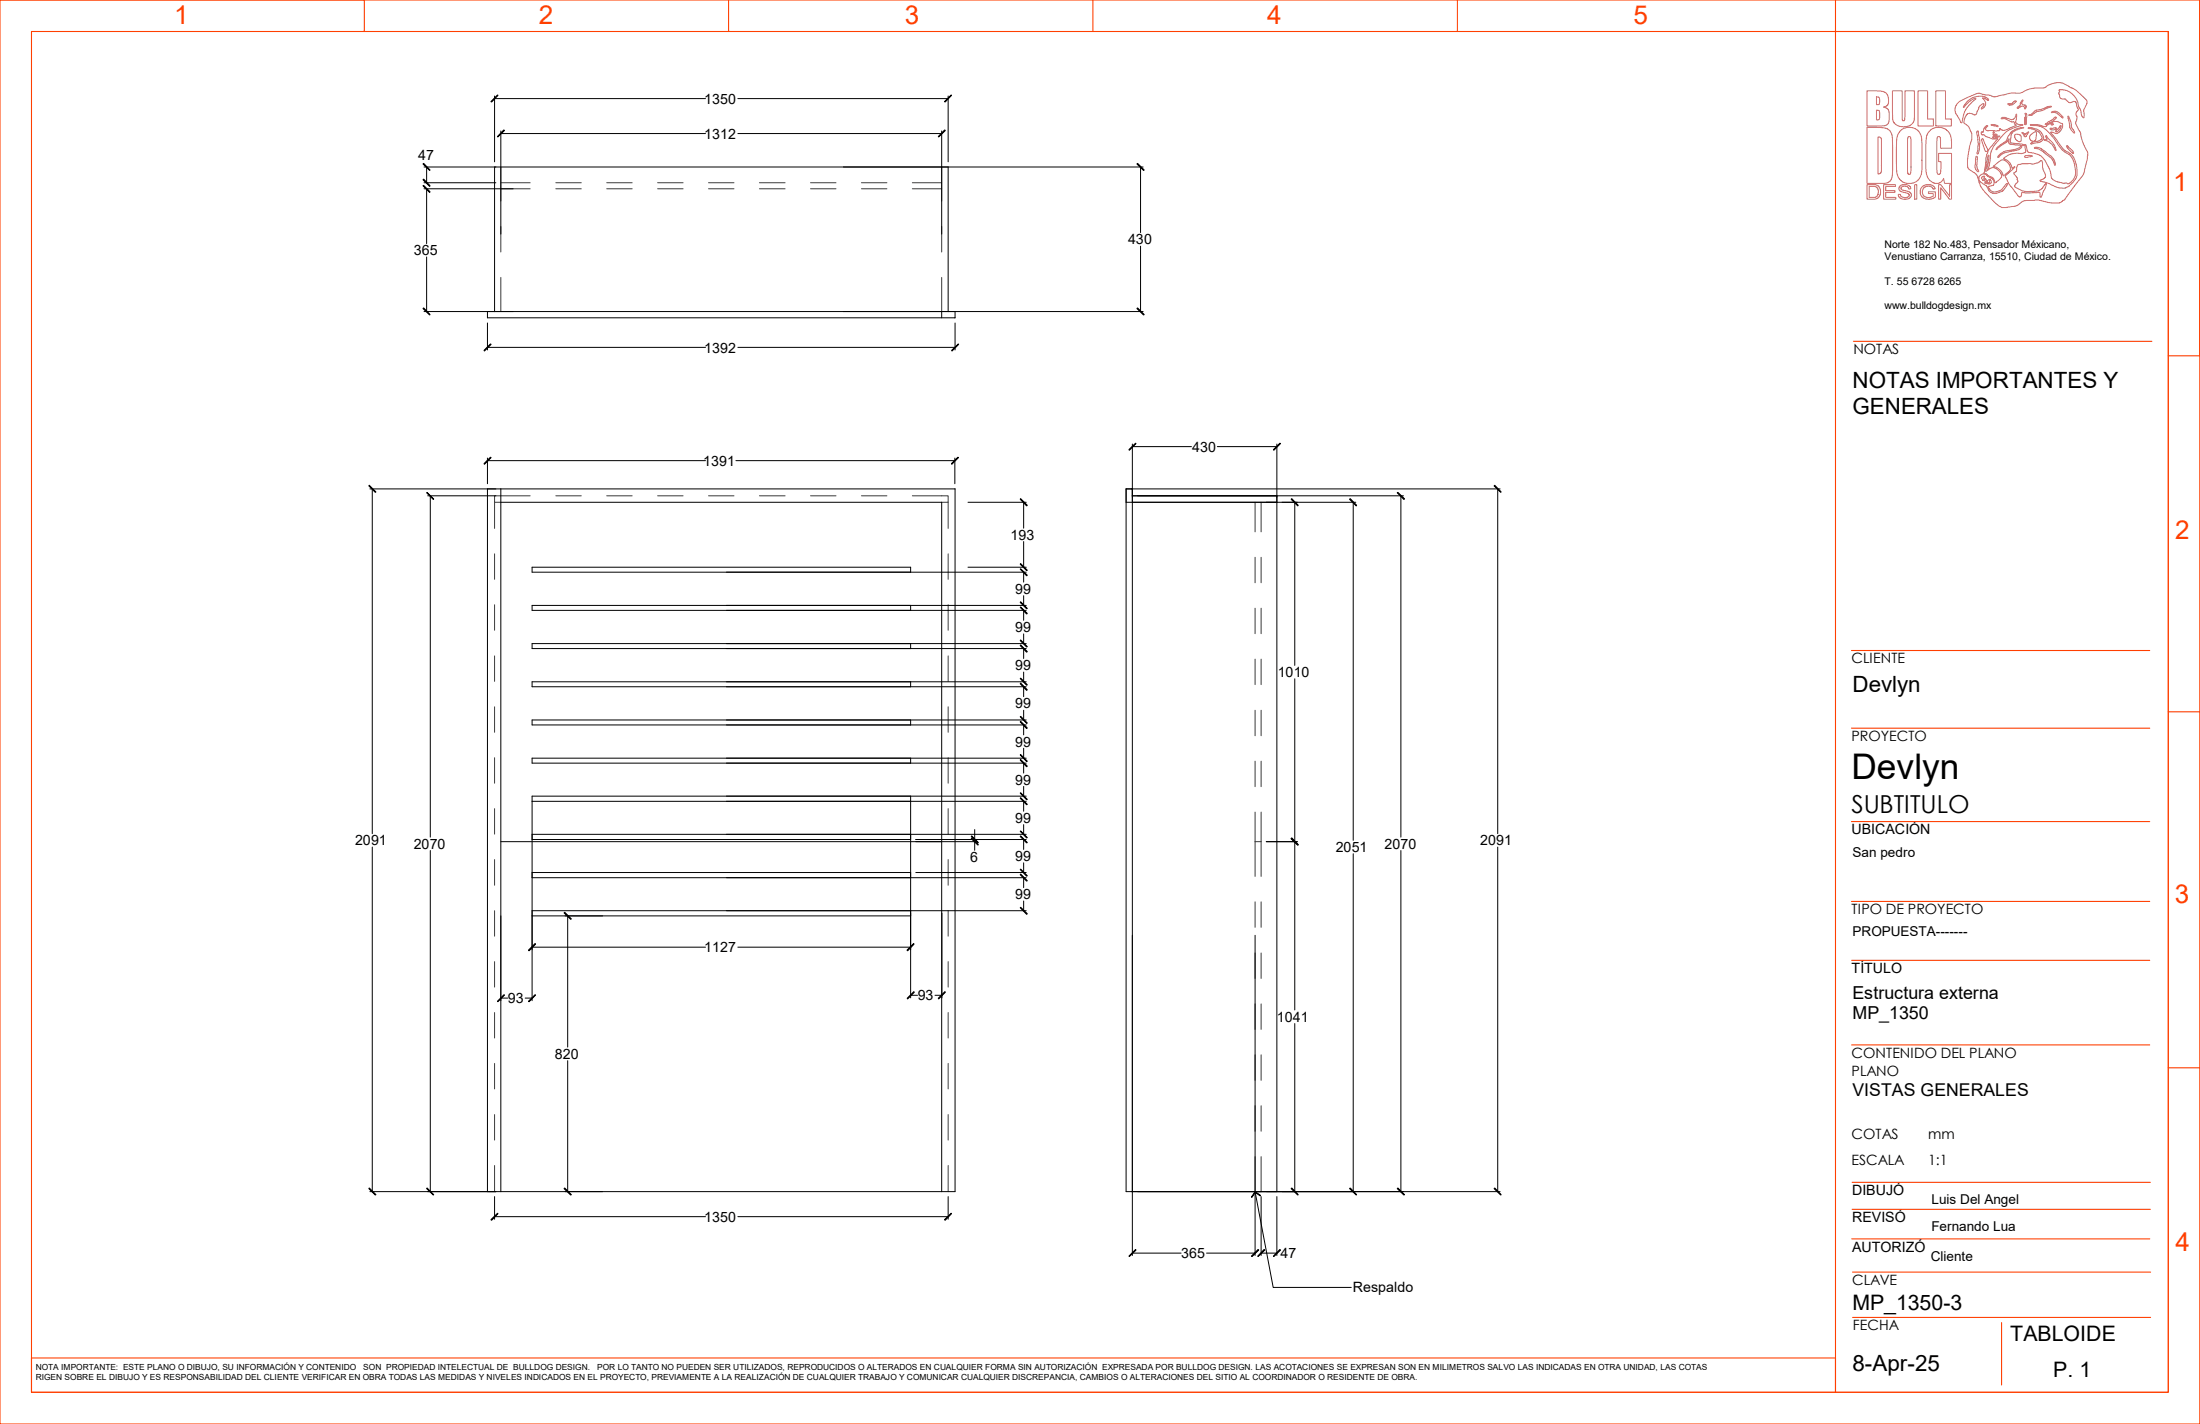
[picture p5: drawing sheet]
<svg xmlns="http://www.w3.org/2000/svg" width="432mm" height="279mm" viewBox="0 0 432 279" stroke-linecap="round" stroke-linejoin="round" font-family="sans-serif">
<g fill="#000" stroke="#000" stroke-width=".2">
<path d="M97.7 18.6v.1l-1.2 1.3-.1-.1z" fill-rule="evenodd"/>
<path d="M83.1 35.1l1.3 1.3-.1 .2-1.3-1.3z" fill-rule="evenodd"/>
<path d="M83 36.4h.1l1.3 1.2-.1 .2z" fill-rule="evenodd"/>
<path d="M83.1 32l1.3 1.4h-.1l-1.3-1.2z" fill-rule="evenodd"/>
<path d="M98.9 25.5l.1 .1-1.3 1.3-.1-.1z" fill-rule="evenodd"/>
<path d="M185.4 25.5l.1 .1-1.3 1.3-.1-.1z" fill-rule="evenodd"/>
<path d="M186.7 18.6l.1 .1-1.3 1.3-.1-.1z" fill-rule="evenodd"/>
<path d="M223.1 32.2l.2-.2 1.3 1.4h-.1z" fill-rule="evenodd"/>
<path d="M83.1 60.4l1.3 1.3-.1 .1-1.3-1.3z" fill-rule="evenodd"/>
<path d="M96.3 67.5l.1 .1-1.3 1.3-.1-.2z" fill-rule="evenodd"/>
<path d="M186.8 68.7l1.3-1.2 .1 .1-1.3 1.3z" fill-rule="evenodd"/>
<path d="M223.1 60.5l.2-.1 1.3 1.3-.1 .1z" fill-rule="evenodd"/>
<path d="M72.5 95.2l1.3 1.3-.1 .1-1.3-1.3z" fill-rule="evenodd"/>
<path d="M83.8 96.6l1.3 1.3-.1 .1-1.3-1.3z" fill-rule="evenodd"/>
<path d="M95 91l1.3-1.3 .1 .1-1.3 1.3z" fill-rule="evenodd"/>
<path d="M186.7 91l1.3-1.3 .1 .1-1.3 1.3z" fill-rule="evenodd"/>
<path d="M200.3 97.8l1.3 1.3-.1 .2-1.3-1.3z" fill-rule="evenodd"/>
<path d="M221.6 88.2l1.3-1.2h.1l-1.3 1.3z" fill-rule="evenodd"/>
<path d="M249.9 88.2l1.3-1.2h.1l-1.3 1.3z" fill-rule="evenodd"/>
<path d="M253.4 98l.1-.2 1.3 1.3-.1 .2z" fill-rule="evenodd"/>
<path d="M264.9 98l.1-.2 1.3 1.3-.1 .2z" fill-rule="evenodd"/>
<path d="M274.2 96.7l.2-.1 1.3 1.3-.2 .1z" fill-rule="evenodd"/>
<path d="M293.2 95.3l.2-.1 1.2 1.3v.1z" fill-rule="evenodd"/>
<path d="M200.3 118.1l1.3 1.3-.1 .1-1.3-1.3z" fill-rule="evenodd"/>
<path d="M200.3 110.6l1.3 1.3-.1 .1-1.3-1.3z" fill-rule="evenodd"/>
<path d="M200.2 111.7l.1-.1 1.3 1.3-.1 .1z" fill-rule="evenodd"/>
<path d="M200.3 125.6l1.3 1.3-.1 .1-1.3-1.3z" fill-rule="evenodd"/>
<path d="M200.3 133.1l1.3 1.3-.1 .1-1.3-1.4z" fill-rule="evenodd"/>
<path d="M200.2 119.2l.1-.1 1.3 1.3-.1 .1z" fill-rule="evenodd"/>
<path d="M200.3 126.5l1.3 1.3-.1 .2-1.3-1.3z" fill-rule="evenodd"/>
<path d="M200.3 134l1.3 1.3-.1 .2-1.3-1.3z" fill-rule="evenodd"/>
<path d="M200.3 140.5l1.3 1.4h-.1l-1.3-1.3z" fill-rule="evenodd"/>
<path d="M200.3 148l1.3 1.4h-.1l-1.3-1.3z" fill-rule="evenodd"/>
<path d="M200.2 155.6l.1-.1 1.3 1.3-.1 .1z" fill-rule="evenodd"/>
<path d="M200.3 141.5l1.3 1.3-.1 .2-1.3-1.4z" fill-rule="evenodd"/>
<path d="M200.3 149l1.3 1.3-.1 .2-1.3-1.4z" fill-rule="evenodd"/>
<path d="M200.3 156.5l1.3 1.3-.1 .1-1.3-1.3z" fill-rule="evenodd"/>
<path d="M190.7 164l1.3 1.3-.1 .1-1.3-1.3z" fill-rule="evenodd"/>
<path d="M190.7 164.4l1.3 1.3-.1 .1-1.3-1.3z" fill-rule="evenodd"/>
<path d="M200.3 163l1.3 1.3-.1 .1-1.3-1.3z" fill-rule="evenodd"/>
<path d="M200.3 170.5l1.3 1.3-.1 .1-1.3-1.3z" fill-rule="evenodd"/>
<path d="M200.3 178l1.3 1.3-.1 .1-1.3-1.3z" fill-rule="evenodd"/>
<path d="M200.3 164l1.3 1.3-.1 .1-1.3-1.3z" fill-rule="evenodd"/>
<path d="M200.3 171.5l1.3 1.3-.1 .1-1.3-1.3z" fill-rule="evenodd"/>
<path d="M253.5 164.4l1.3 1.3-.1 .1-1.3-1.3z" fill-rule="evenodd"/>
<path d="M253.4 164.5l.1-.1 1.3 1.3-.1 .1z" fill-rule="evenodd"/>
<path d="M98.9 195.2h.1l-1.3 1.4-.1-.1z" fill-rule="evenodd"/>
<path d="M105 195.2h.1l-1.3 1.4-.1-.1z" fill-rule="evenodd"/>
<path d="M105 185.1l.1 .2-1.3 1.3-.1-.2z" fill-rule="evenodd"/>
<path d="M110.8 179l1.3 1.3-.1 .1-1.3-1.3z" fill-rule="evenodd"/>
<path d="M178 186.4l1.3-1.3 .1 .2-1.3 1.3z" fill-rule="evenodd"/>
<path d="M179.4 194.6l.1 .1-1.4 1.3v-.1z" fill-rule="evenodd"/>
<path d="M185.5 194.6v.1l-1.3 1.3-.1-.1z" fill-rule="evenodd"/>
<path d="M72.5 233.1l1.3 1.3-.1 .1-1.3-1.3z" fill-rule="evenodd"/>
<path d="M83.8 233.1l1.3 1.3-.1 .1-1.3-1.3z" fill-rule="evenodd"/>
<path d="M96.4 239.3l1.3-1.3v.1l-1.2 1.3z" fill-rule="evenodd"/>
<path d="M110.7 233.2l.1-.1 1.3 1.3-.1 .1z" fill-rule="evenodd"/>
<path d="M185.4 239.3l1.3-1.3 .1 .1-1.3 1.3z" fill-rule="evenodd"/>
<path d="M246.3 233.8l1.1 .7v.2l-1-.7-.7 .9h-.1z" fill-rule="evenodd"/>
<path d="M253.5 233.1l1.3 1.3-.1 .1-1.3-1.3z" fill-rule="evenodd"/>
<path d="M265 233.1l1.3 1.3-.1 .1-1.3-1.3z" fill-rule="evenodd"/>
<path d="M274.4 233.1l1.3 1.3-.2 .1-1.3-1.3z" fill-rule="evenodd"/>
<path d="M293.2 233.2l.2-.1 1.2 1.3v.1z" fill-rule="evenodd"/>
<path d="M221.6 246.5l1.3-1.3 .1 .1-1.3 1.2z" fill-rule="evenodd"/>
<path d="M245.6 246.5l1.3-1.3 .2 .1-1.4 1.2z" fill-rule="evenodd"/>
<path d="M248.1 245.2l.1 .1-1.3 1.2h-.1z" fill-rule="evenodd"/>
<path d="M251.2 245.2l.1 .1-1.3 1.2h-.1z" fill-rule="evenodd"/>
</g>
<g fill="none" stroke="#3a3a3a" stroke-width=".2">
<path d="M98.3 35.9h5.8M98.3 37h5.8M98.3 32.8v6.7M109.1 35.9h5M109.1 37h5M119.1 35.9h5M119.1 37h5M129.1 35.9h5M129.1 37h5M139.1 35.9h5M139.1 37h5M149.1 35.9h5"/>
<path d="M149.1 37h5M159.1 35.9h5M159.1 37h5M169.1 35.9h5M169.1 37h5M179.1 35.9h5.7M179.1 37h5.7M184.8 32.8v6.7M98.3 44.4v5M98.3 54.4v6.7M184.8 44.4v5M184.8 54.4v6.7"/>
<path d="M97.1 98.6v5.1M104.1 97.3h-7v1.3h1.2M109.1 97.3h5M119.1 97.3h5M129.1 97.3h5M139.1 97.3h5M149.1 97.3h5M159.1 97.3h5M169.1 97.3h5M179.1 97.3h7v1.3h-1.3M186.1 98.6v5.1M246.3 98.6v5.8"/>
<path d="M247.5 98.6v5.8M97.1 108.7v5M97.1 118.7v5M186.1 108.7v5M186.1 118.7v5M246.3 109.3v5M246.3 119.3v5M247.5 109.3v5M247.5 119.3v5M97.1 128.7v5M97.1 138.7v5M186.1 128.7v5"/>
<path d="M186.1 138.7v5M246.3 129.3v5M246.3 139.4v5M247.5 129.3v5M247.5 139.4v5M97.1 148.7v5M97.1 158.7v5M186.1 148.7v5M186.1 158.7v5M246.3 149.4v4.9M246.3 159.3v12.7M247.5 149.4v4.9"/>
<path d="M247.5 159.3v12.7M97.1 168.7v5M97.1 178.7v5M186.1 168.7v5M186.1 178.7v5M246.3 177v4.9M246.3 165.1h1.2M247.5 177v4.9M97.1 188.7v5M97.1 198.7v5M186.1 188.7v5M186.1 198.7v5"/>
<path d="M246.3 187v5M246.3 197v5M247.5 187v5M247.5 197v5M97.1 208.7v5M97.1 218.7v5M186.1 208.7v5M186.1 218.7v5M246.3 207v5M246.3 217v5M247.5 207v5M247.5 217v5"/>
<path d="M97.1 228.7v5.1M186.1 228.7v5.1M246.3 226.9v6.9M247.5 226.9v6.9"/>
</g>
<g fill="none" stroke="#000" stroke-width=".2">
<path d="M97.1 18.8v12.9M97.1 19.3h41.4M144.8 19.3h41.3M186.1 18.8v12.9M83.2 32.8h141.2M83.2 37h17.5M83.2 35.9h14.1M83.7 32.8v3.1M83.7 37v10.8M97.1 32.8v28.3M98.3 25.7v20.2M98.3 26.2h40.2"/>
<path d="M144.8 26.2h40M184.8 25.7v20.2M186.1 32.8v28.3M223.9 32.8v12.8M83.7 50.4v10.7M223.9 48.3v12.8M83.2 61.1h141.2M95.7 61.1v1.3h91.8v-1.3M95.7 63.4v5.3M95.7 68.2h42.8M144.8 68.2h42.7M184.8 61.1v1.3"/>
<path d="M187.5 63.4v5.3M72.6 95.9h114.9v137.9h-114.9M73.1 95.9v67.7M83.9 97.3h13.4M84.5 97.3v67M95.7 89.9v5M95.7 95.9v137.9M95.7 90.4h42.8M98.3 98.6h86.5v135.2M98.3 95.9v137.9M144.4 90.4h43M187.4 89.9v5"/>
<path d="M190 98.6h11.4M200.9 98.6v5M221 98.6h45.1M222.2 97.3h53.3M222.2 87.1v159.2M222.2 87.6h11.6M238.9 87.6h11.7M250.6 87.1v146.7M254.1 98.6v32M265.6 98.6v66.3M275 97.3v67M294 95.9v67.7"/>
<path d="M294.4 95.9h-73.4v137.9h73.4M178.7 112.3v-1h-74.3v1h97M178.7 118.8v1M190 111.3h11.4M200.9 106.3v5M200.9 112.3v1.9M200.9 116.9v1.9M200.9 119.8v1.9M201.4 118.8h-97v1h97M178.7 126.3v1M178.7 133.8v.9M200.9 124.4v1.9"/>
<path d="M200.9 127.3v1.9M200.9 131.9v1.9M200.9 134.7v2M200.9 139.4v1.9M201.4 126.3h-97v1h97M201.4 133.8h-97v.9h97M254.1 133.2v65M104.4 157.2h97M178.7 141.3v.9M178.7 148.8v.9M178.7 156.2v39.6M200.9 142.2v2"/>
<path d="M200.9 146.8v2M200.9 149.7v2M200.9 154.3v1.9M200.9 157.2v2M201.4 141.3h-97v.9h97M201.4 148.8h-97v.9h97M201.4 156.2h-97v40.1M73.1 166.2v67.6M84.5 166.9v66.9M98.3 165.1h93.5M104.4 163.7h97M104.4 164.7h74.3"/>
<path d="M104.4 171.2h74.3M104.4 172.2h97M104.4 179.7h74.3M104.4 178.7h97M111.4 179.7v25.7M179.7 164.7h21.7M179.7 171.2h21.7M184.9 179.2v16.6M191.3 162.8v4M200.9 161.8v1.9M200.9 164.7v2M200.9 169.3v1.9"/>
<path d="M200.9 172.2v2M200.9 176.8v1.9M248.5 165.1h6.1M265.6 167.5v66.3M275 166.9v66.9M294 166.2v67.6M98.3 195.8h1.4M103.1 195.8h1.3M104.4 185.8h34.1M144.8 185.8h33.9M178.7 195.3h1.4M183.5 195.3h1.4"/>
<path d="M246.3 183.5v62.8M111.4 208.1v25.7M254.1 200.8v33M97.1 234.8v4.4M97.1 238.7h41.4M144.8 238.7h41.3M186.1 234.8v4.4M246.3 233.8l3.6 18.8h15.3M247.5 234.8v11.5M250.6 234.8v11.5M222.2 245.9h9.6M236.8 245.9h9.5"/>
<path d="M247.5 245.9h3.1"/>
</g>
<g fill="none" stroke="#c66" stroke-width=".2">
<path d="M366.4 17.8l3 .1 .6 .2 .5 .5 .2 .8-.1 1.1-.3 .3-.6 .2 .7 .3 .4 .5v1.8l-.1 .4-.4 .5-.9 .2h-3zM368.3 19h.1a.55 .55 0 0 1 .5 .8v.4a.32 .32 0 0 1-.4 .3h-.2zM371.4 17.8h1.9v5.5a.3 .3 0 0 0 .3 .4 .3 .3 0 0 0 .2-.5l.1-5.4h1.9l-.1 5.8-.2 .5-.6 .5-1.1 .3-.9-.1-.7-.3-.4-.3-.3-.6zM376.5 17.8h1.8v5.6h1.2v1.3h-3zM379.9 17.8h1.9v5.6h1.2v1.3h-3.1zM384.6 19.9l3.6-1.6 1.5 .3 .9 .1 1 .3 2.9-.7h2l1.3-.6 1.2-.4 2.3-.1 .7-.5a4.1 4.1 0 0 1 2.6-.4l2.9 1.4 2 1.9 .1 .7-.6 1.2v1.6l-.4-.5-.2-1-.4-.7-.2-1-.6-1-1.2-1-.4-.2-1-.1a.23 .23 0 0 0-.4 0 .23 .23 0 0 0 .1 .3l-.2 .5 .3 .9 .9 .1 .8 .8 .9-.3 .4 .1 .4 1.2a.46 .46 0 0 1-.2 .7l-.1 .7 .2 .5-.3 1.2 1 1.9a6 6 0 0 0 .8 2.5l.5 1.2 .1 .5-.9 3.8-3.6 4.9-.9 .7h-.5a10.1 10.1 0 0 1-3.7-.5l-2.8 .1-1.9 1.1-1.7 .2h-1l-1-.7-2.2-2.3-.9-1.3-.8-2.2-1.7-1.2v-1.6l.4-2.7 .4-1.3v-1.2l-.6-1.3-.9-.7v-.7l.4-.9 .4-.3h.6l.6 .3 .3-.1 .7-1.6 .6-.5a.21 .21 0 0 1 .3 0 .21 .21 0 0 1-.1 .3l-.4 .7 .6-.4 .2-.5v-.4l-.6-.9h.3l.7 .5 .2-.1v-.2l-1-.5h-1.1l-.9 .2-.9 .6-.6 .6-.4 .8 1.5-1.5 .9-.3-.8 .8a5 5 0 0 0-1.6 2.5l-.3 1.4-.2 .1-1-1.8-.2-.6 .1-.9zM397 19.6v.3l-.2 .4 .2 .2 .5 .2 .2 .2-.1 .2a.19 .19 0 0 1-.2 .2 .19 .19 0 0 1-.1-.3l-.6-.2-.5 .4a.15 .15 0 0 1-.2 .1 .15 .15 0 0 1-.1-.2 .15 .15 0 0 1 .2-.1l.4-.4v-.4zM366.4 25l3.7 .1 .6 .3 .6 .8 .1 .9 .1 1.8-.1 5.3-.2 1.1-.7 .6-.6 .1h-3.5zM366.4 36.2h1.7l.8 .5 .2 .5v.7l-.2 .7-.3 .3-.6 .2h-1.6zM366.9 36.6h1.1l.5 .3 .2 .9-.1 .5-.3 .3-.3 .1h-1.1zM368.3 21.6h.1a.41 .41 0 0 1 .5 .5v1.2l-.3 .2h-.3zM368.6 26.9l.5 .1 .2 .3v6.2l-.1 .4-.4 .2h-.2z"/>
<path d="M369.7 36.2h2.3v.4h-1.9v.8h1.8v.4h-1.8v.9h2v.4h-2.4zM372.9 36.5l.5-.3h.8l.7 .5 .1 .3-.4 .1-.1-.4-.5-.2-.6 .1-.3 .3 .1 .3 1.4 .4 .5 .3v.6l-.3 .4-1 .2-.6-.1-.5-.3-.1-.6h.4l.2 .5 .6 .2 .6-.1 .3-.3v-.3l-.2-.2-1.3-.3-.4-.3-.1-.5zM373 25.7l.5-.5 .6-.1h1.4l.5 .2 .6 .5 .5 1.2v7l-.2 .7-.4 .6-1.1 .6-1.1 .1-.9-.3-.5-.5-.6-1.1-.1-6.4 .2-1.1zM374.5 26.8a.37 .37 0 0 1 .5 .1 .37 .37 0 0 1 .1 .4l-.1 6.7a.3 .3 0 0 1-.4 .2 .3 .3 0 0 1-.2-.4v-6.5zM375.8 36.2h.4v2.9h-.4zM377.1 36.7l1-.5h.8l.5 .2 .4 .6-.4 .1-.2-.4-.5-.2h-.5l-.5 .2-.3 .6-.1 .6 .5 .7 .8 .2 .8-.3v-.5h-.9v-.4h1.4v1.1l-.5 .2-.8 .2-1.2-.3-.5-.8v-.7zM379 25.4l.6-.3 1-.1 .9 .1 .7 .5 .7 1 .1 2.5h-2.1l-.1-1.9a.34 .34 0 0 0-.3-.4 .34 .34 0 0 0-.3 .5v6.6a.37 .37 0 0 0 .5 .3 .37 .37 0 0 0 .2-.5l.1-2h-.5v-1.6h2.5v5.9h-1.3l-.2-1-.6 .8-.5 .2-.8-.1-.8-.5-.5-.7-.3-1.6v-5.7l.2-1zM380.5 36.2h.4l1.8 2.3v-2.3h.3v2.9h-.4l-1.7-2.3v2.3h-.4zM387.8 30.8a.18 .18 0 0 1 .3-.1 .18 .18 0 0 1 0 .3l-.1 1.6 .3 .8a.18 .18 0 0 1 0 .3 .18 .18 0 0 1-.3-.1l-.4-.7zM388 25.7h.3l.1 .8a6.3 6.3 0 0 1 0 3.3l-.1 .2a.16 .16 0 0 1-.1 .2 .16 .16 0 0 1-.2-.2l.3-1.6zM388.5 34.6l.5-.4 .5-.1 1.4 .8 .4 .6 .1 .6-.2 .3-.7 .1a.22 .22 0 0 0-.3 .2 .22 .22 0 0 0 .2 .3l.7 .6h.8l1-.3 .8-1.1a.17 .17 0 0 1 .2-.2 .17 .17 0 0 1 .1 .3l-1 1.2-1.3 .5-.6-.1-.7-.5-.6-1-1.2-.8-.2-.3zM389 34.7l.4-.2 .2 .2a.33 .33 0 0 0-.1 .5l.2-.1 .2 .3a.17 .17 0 0 1 .2 .2 .17 .17 0 0 1-.2 .1 .17 .17 0 0 1-.2-.1l-.6-.3-.2-.3z"/>
<path d="M389 27.2l.3 .1 .3 .9 .6 1.1-.1 .2a.29 .29 0 0 1-.2 .2 .29 .29 0 0 1-.3-.2l-.7-2zM389.6 24.9l.4-.3 .1 .1-.4 .6v.2l.4 .2h2.3l.1-.5 .4 .3 .6 .1 2.2-1-.3-.3a.34 .34 0 0 0-.1-.4 .34 .34 0 0 0-.5 0l-1.1-.6h-.6a.18 .18 0 0 1-.2 .1 .18 .18 0 0 1-.1-.2 .18 .18 0 0 1 .2-.1l.6-.1 1.3 .5 .5-.2 .4-.9v.5l-.2 1 .1 .3 .6 .3 .7-.1v.2l-2 .6-1 .5-.8 .7-1.9 2.2-.6 1.3-.4 3.2a.19 .19 0 0 1-.3 .2 .2 .2 0 0 1 0-.4l.3-1.4 .1-1.1-.2 .1-.1 .6-.4 2.5 1.1-.7h.6l.9 .5 .6 .9-.1 .5-1 1-.2 .1-.3-.8-.3-.3-.7-.3-.6-.5h-.3l.3-1.4 .1-1.5 .4-1.5 1.9-2.4-1 .1-1-.4-.8-.5a.31 .31 0 0 1-.4-.1 .31 .31 0 0 1 .1-.4 .2 .2 0 0 0 .3 0 .2 .2 0 0 0 0-.3zM389.6 35.8l.7 .1a.38 .38 0 0 0 .1-.7h.2l.2 .3-.1 .5-.5 .1-.6-.1zM390.2 29.6h.1M390.8 24.5h.7l.5 .1 .2 .2zM391.2 26.3l.4 .1a.21 .21 0 0 1 .3-.1 .21 .21 0 0 1 0 .4 .21 .21 0 0 1-.3-.1h-.3zM391.2 26.8l1.3-.1-.1 .1-.8 .3h-.4zM391.3 32.6l1.4-1.1 .5-.1 .9 .5 .4 .7 .1 .6-.3 .5-1.2 .8-.3-.9-.8-.7-.8-.2zM392.6 30.2l.7-.4 2.4-.5 1.1-.6-.3 .5-.4 .2-2.7 .6-1.1 .8a.15 .15 0 0 1-.1 .1 .15 .15 0 0 1-.2-.2 .15 .15 0 0 1 .2-.1zM394.1 20.4h.7l.5-.5a.2 .2 0 0 1 .2-.1 .2 .2 0 0 1 .2 .2l-.8 .6h-.6zM394.7 25.9l1-.6 1.5-.3-1.5 .5-.8 .6-.2 .4-.1 1.5 3 .4 .5 1.4 1.9 .5 .6 .3 .7 .7 1 1.8 .3 1.7 .2 .3 1.1 .6 1.1 .3 .7-.1a.73 .73 0 0 0 .9-.3l.5-.7 .3-.7-.2-2-.5-1.3-.6-.6-1.5-1-1.4-2.1-1.8-1.8-.9-.6-1.9-.2-.1-.1h1.5l1.5 .3 1.5-.9 .8-.1 .4 .2a.73 .73 0 0 1 .6 .5 .73 .73 0 0 1-.2 .8l-.3 .6-.4 .3h-.4l-.7-.3-.3 .1 2.5 3.3 1.6 1.1 .6 1a5.9 5.9 0 0 1 .4 3.3l-.7 1.1-.8 .7-.7 .4-1.5-.1-2.2-.9-1.2-.3-.1-.2 .7-.3 .4-.5-.1-.5-.4-.9-.1-1.4a.24 .24 0 0 0-.2-.2 .24 .24 0 0 0-.3 0l-.4 .4-1 .2-.8-.1-1.8 .2a.8 .8 0 0 0-.6 1l-.1 .4-.4 .2 .1 .3 .5 .7v.4l.2 .2-.6 .7a.31 .31 0 0 0-.1 .3 .31 .31 0 0 0 .2 .3l1.3 .7h.4h2.5l1-.5 .6-.9h.3l-1.1 2.6-.2-.1-.1-.9-3.1 .1a.36 .36 0 0 0-.4 .1 .36 .36 0 0 0-.1 .4v.2a.35 .35 0 0 1-.6-.1l-1.7-2.2-.8-1.5 1.9-2-.6 .3-.1-.5-.5-.8-1.1-.6 1.4-.9 1.1-.1h1.1l.7-.2 .1-.1-.1-1.2-3-.3-.2-.3v-.7l-.4 .6-2.1 1.5 .5-.8 1.5-1 .4-.9zM395.5 26.5l.6-.2 .5 .3 .1 1-.1 .2h-.4l-.4-.2-.4-.6z"/>
<path d="M396.8 26l.8 .3 .5-.4-.3 .5a.34 .34 0 0 1-.3 .4 .34 .34 0 0 1-.3-.4zM397.3 26.7l.1 .1zM397.3 26.2h.1M397.4 20.7h.1M397.4 26.8h.1M397.4 21.3h.1M397.4 23.6l.1 .4zM397.4 26.3h.1M397.4 30.6l.7-.1 .8 .1-.9 .2a.32 .32 0 0 1-.4 .1 .32 .32 0 0 1-.2-.3zM397.5 26.3h.1M397.5 24.3v.1zM397.5 23.2l-.1 .4z"/>
<path d="M397.5 24.4h.1M397.5 21.3h.1M397.5 26.8h.1M397.5 23.1h.1M397.5 20.7l.1 .1zM397.5 22.2l.3 .2-.2 2.1-.1-.1-.1-.5zM397.6 26.8h.1M397.6 20.8l.1 .1zM397.6 26.2h.1M398.1 25.1h.7l1.3 .4 .6 .5 .4 .8v.5l-.6 .6-1.6 .3a.16 .16 0 0 1-.2 .1 .16 .16 0 0 1-.1-.2 .16 .16 0 0 1 .1-.1l1.6-.4 .4-.3 .1-.4-.7-1.1zM398.2 22.5l.5-.1 .9-.8 1.2-.2 1.3-.5h.5l-1.8 .8-1 .2-.9 .7h-.7zM398.4 26.6l.9-.7a.26 .26 0 0 1 .3 0 .26 .26 0 0 1 .1 .3l-.1 1-.3 .5h-.5l-.3-.3-.1-.2z"/>
<path d="M399.3 29l.4-.1 .7 .1 2.1 1.6 .7 .8 .2 .9h-.2l-.3-.9-.5-.6-1.5-1.1-.8-.5-.7-.1zM401.4 24.4l1.4-.9 .3-.3a.24 .24 0 0 1 .3-.2 .24 .24 0 0 1 .2 .2l-.7 .6-1.1 .6zM401.5 26.6l1.7 1.8 .3 1.1-.9-1.3-.6-.5-.8-.2 .6-.2-.3-.4zM402.4 25.1h.9a.18 .18 0 0 1 .3 0 .18 .18 0 0 1-.2 .3l-.8 .1-.2-.2zM402.6 24.4l.1-.1a.15 .15 0 0 1 .1-.1 .15 .15 0 0 1 .2 .2 .15 .15 0 0 1-.2 .1zM402.6 22l.3-.2h.7l.9 .6 .4 .7-.1 .1-1.3-1.1zM404.3 24.8l.2-.2v.5l-.8 .8a.2 .2 0 0 1-.2-.2 .2 .2 0 0 1 .2-.2l.4-.4zM405.6 28.6h.2l1.1 1.1 .1 .4-1.3-1.1zM405.9 22.8l.5 1.1 .1 .9 .6 1 .1 .3-1-1.1z"/>
<circle cx="391.3" cy="26" r=".13"/>
</g>
<g fill="none" stroke="#ff3f00" stroke-width=".21">
<path d="M0 0h431.8v279.4h-431.8zM0 0h71.5v6.2M6.2 6.2h419.4v267h-419.4zM143 0v6.2M214.5 0v6.2M286 0v6.2M360.3 6.2h65.3v267h-65.3zM360.3 0v6.2M431.8 0v69.8h-6.2M363.8 67h58.6M363.4 127.6h58.5M425.6 139.7h6.2"/>
<path d="M363.4 142.9h58.5M363.4 161.2h58.5M363.4 176.9h58.5M363.4 188.4h58.5M363.4 205h58.5M425.6 209.5h6.2M363.5 232h58.6M363.5 237.3h58.6M363.4 243.1h58.5M363.6 258.5h58.5M363.6 249.6h58.5M392.9 259.5v12.2"/>
<path d="M6.2 266.4h354.1v6.8h-354.1z"/>
</g>
<text font-size="6.9" x="363.4" y="152.8">Devlyn</text>
<g font-size="5.1" fill="#ff3f00">
<text x="34.2" y="4.7">1</text>
<text x="105.8" y="4.7">2</text>
<text x="177.6" y="4.7">3</text>
<text x="248.7" y="4.7">4</text>
<text x="320.6" y="4.7">5</text>
<text x="426.5" y="37.5">1</text>
<text x="426.9" y="105.8">2</text>
<text x="426.8" y="177.2">3</text>
<text x="427" y="245.5">4</text>
</g>
<text font-size="4.9" x="363.4" y="159.6">SUBTITULO</text>
<g font-size="4.4">
<text x="363.6" y="76.2">NOTAS IMPORTANTES Y</text>
<text x="363.6" y="81.3">GENERALES</text>
<text x="363.6" y="135.8">Devlyn</text>
<text x="363.6" y="269.1">8-Apr-25</text>
</g>
<g font-size="4.2">
<text x="363.6" y="257">MP_1350-3</text>
<text x="394.5" y="263.2">TABLOIDE</text>
<text x="403" y="270.1">P. 1</text>
</g>
<g font-size="3.5">
<text x="363.6" y="195.9">Estructura externa</text>
<text x="363.6" y="200">MP_1350</text>
<text x="363.6" y="215">VISTAS GENERALES</text>
</g>
<g font-size="2.8">
<text x="138.2" y="20.3">1350</text>
<text x="138.2" y="27.2">1312</text>
<text x="82.1" y="31.4">47</text>
<text x="221.4" y="47.9">430</text>
<text x="81.2" y="50.1">365</text>
<text x="138.2" y="69.2">1392</text>
<text x="363.8" y="69.5">NOTAS</text>
<text x="234" y="88.6">430</text>
<text x="138" y="91.4">1391</text>
<text x="198.3" y="105.9">193</text>
<text x="199.3" y="116.5">99</text>
<text x="199.3" y="124">99</text>
<text x="199.3" y="131.5">99</text>
<text x="363.4" y="130.1">CLIENTE</text>
<text x="250.8" y="132.8">1010</text>
<text x="199.3" y="139">99</text>
<text x="199.3" y="146.5">99</text>
<text x="363.4" y="145.4">PROYECTO</text>
<text x="199.3" y="154">99</text>
<text x="199.3" y="161.5">99</text>
<text x="69.7" y="165.9">2091</text>
<text x="81.2" y="166.5">2070</text>
<text x="262.2" y="167.2">2051</text>
<text x="271.7" y="166.5">2070</text>
<text x="290.5" y="165.9">2091</text>
<text x="363.4" y="163.7">UBICACIÓN</text>
<text x="190.4" y="169.1">6</text>
<text x="199.3" y="169">99</text>
<text x="199.3" y="176.4">99</text>
<text x="363.4" y="179.4">TIPO DE PROYECTO</text>
<text x="138.2" y="186.9">1127</text>
<text x="363.4" y="190.9">TÍTULO</text>
<text x="99.7" y="196.8">93</text>
<text x="180.1" y="196.3">93</text>
<text x="250.6" y="200.4">1041</text>
<text x="108.9" y="207.7">820</text>
<text x="363.4" y="207.5">CONTENIDO DEL PLANO</text>
<text x="363.4" y="211">PLANO</text>
<text x="363.4" y="223.5">COTAS</text>
<text x="378.4" y="223.5">mm</text>
<text x="363.4" y="228.5">ESCALA</text>
<text x="378.4" y="228.5">1:1</text>
<text x="138.2" y="239.7">1350</text>
<text x="363.5" y="239.8">REVISÓ</text>
<text x="363.5" y="234.5">DIBUJÓ</text>
<text x="363.5" y="245.6">AUTORIZÓ</text>
<text x="231.8" y="246.8">365</text>
<text x="251.3" y="246.8">47</text>
<text x="265.5" y="253.6">Respaldo</text>
<text x="363.5" y="252.1">CLAVE</text>
<text x="363.7" y="261">FECHA</text>
</g>
<g font-size="2.7">
<text x="363.6" y="168.1">San pedro</text>
<text x="363.6" y="183.7">PROPUESTA-------</text>
<text x="379.1" y="236.3">Luis Del Angel</text>
<text x="379.1" y="241.6">Fernando Lua</text>
<text x="379" y="247.4">Cliente</text>
</g>
<g font-size="2.1">
<text x="369.9" y="48.7">Norte 182 No.483, Pensador Méxicano,</text>
<text x="369.9" y="51.1">Venustiano Carranza, 15510, Ciudad de México.</text>
<text x="369.9" y="55.9">T. 55 6728 6265</text>
<text x="369.9" y="60.7">www.bulldogdesign.mx</text>
</g>
<g font-size="1.6">
<text x="7" y="268.9">NOTA IMPORTANTE: ESTE PLANO O DIBUJO, SU INFORMACIÓN Y CONTENIDO</text>
<text x="71.3" y="268.9">SON PROPIEDAD INTELECTUAL DE BULLDOG DESIGN.</text>
<text x="117.2" y="268.9">POR LO TANTO NO PUEDEN SER UTILIZADOS, REPRODUCIDOS O ALTERADOS EN CUALQUIER FORMA SIN AUTORIZACIÓN EXPRESADA POR BULLDOG DESIGN. LAS ACOTACIONES SE EXPRESAN SON EN MILIMETROS SALVO LAS INDICADAS EN OTRA UNIDAD, LAS COTAS</text>
<text x="7" y="270.8">RIGEN SOBRE EL DIBUJO Y ES RESPONSABILIDAD DEL CLIENTE VERIFICAR EN OBRA TODAS LAS MEDIDAS Y NIVELES INDICADOS EN EL PROYECTO, PREVIAMENTE A LA REALIZACIÓN DE CUALQUIER TRABAJO Y COMUNICAR CUALQUIER DISCREPANCIA, CAMBIOS O ALTERACIONES DEL SITIO AL COORDINADOR O RESIDENTE DE OBRA.</text>
</g>
</svg>
